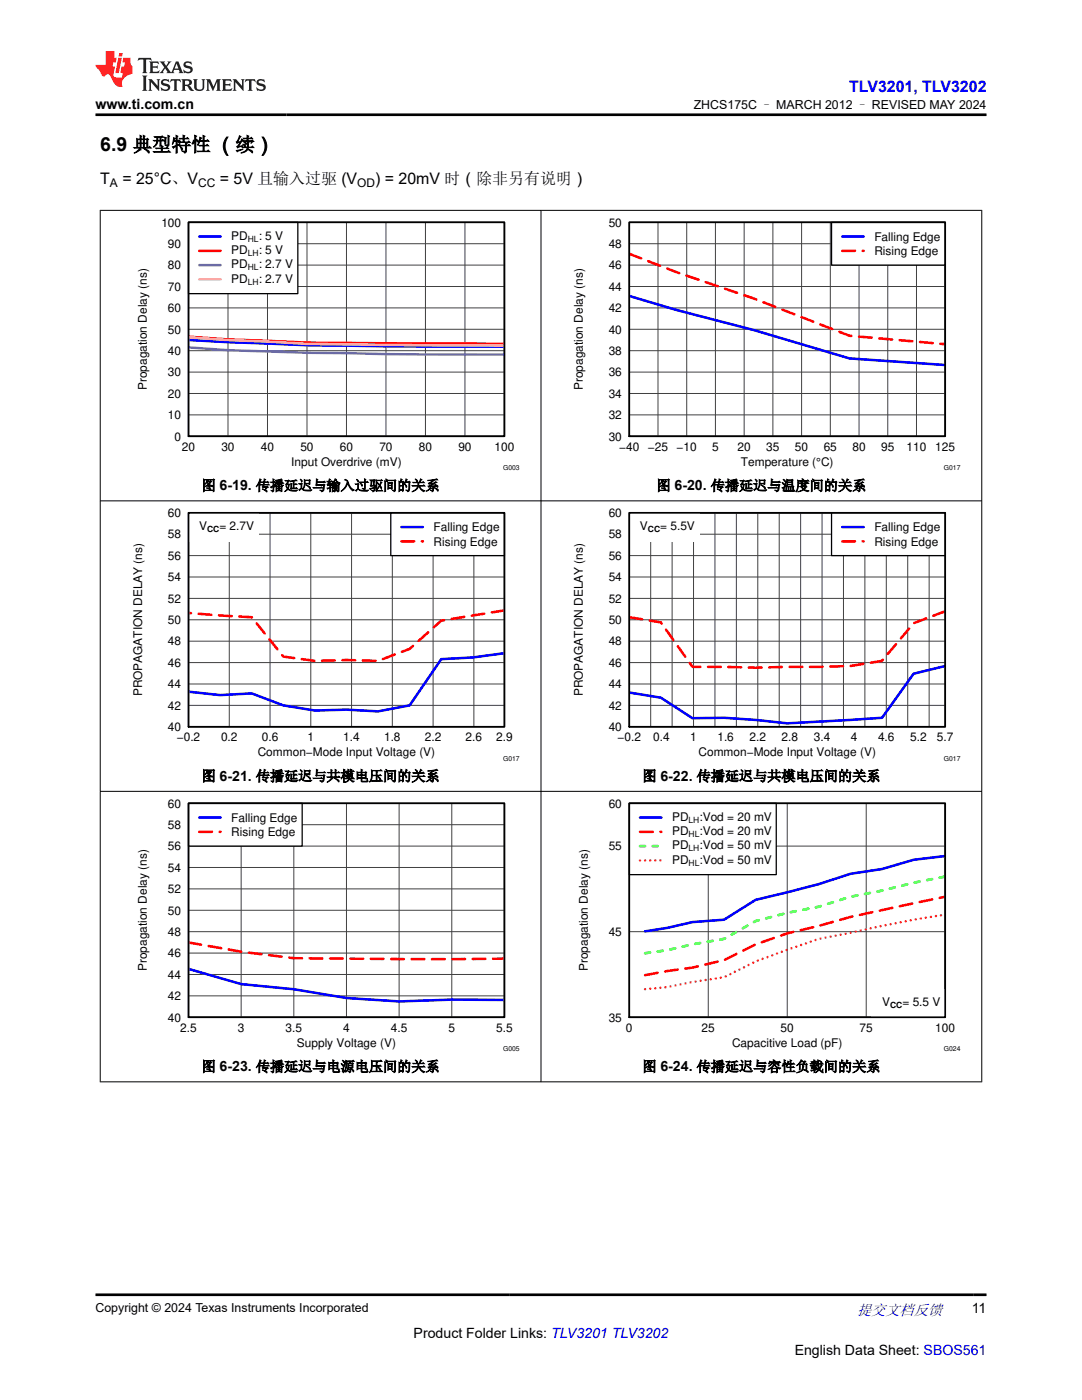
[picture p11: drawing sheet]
<svg xmlns="http://www.w3.org/2000/svg" width="216mm" height="279mm" viewBox="0 0 216 279" stroke-linecap="round" stroke-linejoin="round" font-family="sans-serif">
<path d="M37.6 44.4h63.1v42.7h-63.1z" fill="none" stroke="#000" stroke-width=".25"/>
<g fill="none" stroke="#414141" stroke-width=".2">
<path d="M37.6 44.4h63.1v42.7h-63.1zM37.6 57.2h63.1M37.6 52.9h63.1M37.6 48.6h63.1M45.5 44.4v42.7M53.4 44.4v42.7M61.3 44.4v42.7M69.1 44.4v42.7M77 44.4v42.7M84.9 44.4v42.7M92.8 44.4v42.7M37.6 78.5h63.1"/>
<path d="M37.6 74.3h63.1M37.6 70h63.1M37.6 65.7h63.1M37.6 61.4h63.1M37.6 82.8h63.1"/>
</g>
<path d="M37.6 67.9l7.9 .4a1214.2 1214.2 0 0 0 55.2 .9" fill="none" stroke="#00f" stroke-width=".51"/>
<path d="M37.6 67.2a552.2 552.2 0 0 0 47.3 1.3l15.8 .1" fill="none" stroke="#f00" stroke-width=".51"/>
<path d="M37.6 69.3a520.7 520.7 0 0 0 31.5 1.2l7.9 .2 23.7 .1" fill="none" stroke="#7a66ee" stroke-width=".51"/>
<path d="M37.6 67.3l7.9 .6 15.8 .7 39.4 .4" fill="none" stroke="#ffadb8" stroke-width=".51"/>
<path d="M37.6 44.4h21.8v14.2h-21.8z" fill="#fff"/>
<path d="M37.6 44.4h21.8v14.2h-21.8zM125.6 44.4h63v42.7h-63z" fill="none" stroke="#000" stroke-width=".25"/>
<path d="M39.8 47.2h4.2M125.6 59.1l9.5 2.8 15.3 4 19.1 5.6 19.1 1.3" fill="none" stroke="#00f" stroke-width=".51"/>
<path d="M39.8 50.1h4.2" fill="none" stroke="#f00" stroke-width=".51"/>
<path d="M39.8 52.9h4.2" fill="none" stroke="#7a66ee" stroke-width=".51"/>
<path d="M39.8 55.8h4.2" fill="none" stroke="#ffadb8" stroke-width=".51"/>
<path d="M37.6 44.4h63.1v42.7h-63.1z" fill="none" stroke="#000" stroke-width=".34"/>
<g fill="none" stroke="#414141" stroke-width=".2">
<path d="M125.6 44.4h63v42.7h-63zM125.6 57.2h63M125.6 52.9h63M125.6 48.6h63M131.3 44.4v42.7M137 44.4v42.7M142.8 44.4v42.7M148.5 44.4v42.7M154.2 44.4v42.7M159.9 44.4v42.7M165.7 44.4v42.7M171.4 44.4v42.7"/>
<path d="M177.1 44.4v42.7M182.9 44.4v42.7M125.6 78.5h63M125.6 74.3h63M125.6 70h63M125.6 65.7h63M125.6 61.4h63M125.6 82.8h63"/>
</g>
<path d="M125.6 50.6l9.5 3.8 15.3 5.2 19.1 7.4 19.1 1.7" fill="none" stroke="#f00" stroke-width=".51" stroke-dasharray="2.5 1.5"/>
<path d="M165.9 44.4h22.7v8.5h-22.7z" fill="#fff"/>
<path d="M165.9 44.4h22.7v8.5h-22.7zM37.6 102.3h63.1v42.7h-63.1z" fill="none" stroke="#000" stroke-width=".25"/>
<path d="M168.1 47.2h4.2M100.7 130.4l-6.3 .8-6.4 .3-6.3 9.3-6.3 1.2-6.3-.4-6.3 .2-6.3-1-6.3-2.4-6.3 .3-6.3-.7" fill="none" stroke="#00f" stroke-width=".51"/>
<path d="M168.1 50.1h4.2M100.7 121.8l-12.7 2.1-6.3 5.6-6.3 2.4-6.3-.2-6.3 .2-6.3-.9-6.3-7.8-12.6-.9" fill="none" stroke="#f00" stroke-width=".51" stroke-dasharray="2.5 1.5"/>
<path d="M125.6 44.4h63v42.7h-63z" fill="none" stroke="#000" stroke-width=".34"/>
<g fill="none" stroke="#414141" stroke-width=".2">
<path d="M37.6 119.4h63.1M37.6 115.2h63.1M37.6 110.9h63.1M37.6 106.6h63.1M45.7 102.3v42.7M53.9 102.3v42.7M62 102.3v42.7M70.2 102.3v42.7M78.3 102.3v42.7M86.4 102.3v42.7M94.6 102.3v42.7M100.7 102.3h-63.1v42.7h63.1"/>
<path d="M37.6 136.5h63.1M37.6 132.2h63.1M37.6 128h63.1M37.6 123.7h63.1M37.6 140.8h63.1"/>
</g>
<path d="M78 102.3h22.7v8.6h-22.7z" fill="#fff"/>
<path d="M78 102.3h22.7v8.6h-22.7z" fill="none" stroke="#000" stroke-width=".25"/>
<path d="M80.1 105.2h4.3" fill="none" stroke="#00f" stroke-width=".51"/>
<path d="M80.1 108h4.3" fill="none" stroke="#f00" stroke-width=".51" stroke-dasharray="2.5 1.5"/>
<path d="M37.6 102.3h14.2v5.7h-14.2z" fill="#fff"/>
<path d="M37.6 102.3h63.1v42.7h-63.1z" fill="none" stroke="#000" stroke-width=".34"/>
<path d="M125.6 102.3h63v42.7h-63z" fill="none" stroke="#000" stroke-width=".25"/>
<g fill="none" stroke="#414141" stroke-width=".2">
<path d="M125.6 119.4h63M125.6 115.2h63M125.6 110.9h63M125.6 106.6h63M129.8 102.3v42.7M134.1 102.3v42.7M138.4 102.3v42.7M142.7 102.3v42.7M146.9 102.3v42.7M151.2 102.3v42.7M155.5 102.3v42.7M159.8 102.3v42.7"/>
<path d="M164 102.3v42.7M168.3 102.3v42.7M172.6 102.3v42.7M176.9 102.3v42.7M181.1 102.3v42.7M185.4 102.3v42.7M188.6 102.3h-63v42.7h63M125.6 136.5h63M125.6 132.2h63M125.6 128h63M125.6 123.7h63M125.6 140.8h63"/>
</g>
<path d="M188.6 132.9l-6.3 1.6-6.3 8.8-18.9 1.1-6.3-.7-6.3-.4h-6.3l-6.3-4.1-6.3-1" fill="none" stroke="#00f" stroke-width=".51"/>
<path d="M188.6 122l-6.3 2.4-6.3 7.5-6.3 1-6.3 .2-12.6 .2-12.6-.2-6.3-8.9-6.3-1" fill="none" stroke="#f00" stroke-width=".51" stroke-dasharray="2.5 1.5"/>
<path d="M165.9 102.3h22.7v8.6h-22.7z" fill="#fff"/>
<path d="M165.9 102.3h22.7v8.6h-22.7z" fill="none" stroke="#000" stroke-width=".25"/>
<path d="M168.1 105.2h4.2" fill="none" stroke="#00f" stroke-width=".51"/>
<path d="M168.1 108h4.2" fill="none" stroke="#f00" stroke-width=".51" stroke-dasharray="2.5 1.5"/>
<path d="M125.6 102.3h14.1v5.7h-14.1z" fill="#fff"/>
<path d="M125.6 102.3h63v42.7h-63z" fill="none" stroke="#000" stroke-width=".34"/>
<path d="M37.6 160.3h63.1v42.7h-63.1z" fill="none" stroke="#000" stroke-width=".25"/>
<g fill="none" stroke="#414141" stroke-width=".2">
<path d="M37.6 160.3h63.1v42.7h-63.1zM37.6 177.4h63.1M37.6 173.1h63.1M37.6 168.9h63.1M37.6 164.6h63.1M48.1 160.3v42.7M58.6 160.3v42.7M69.1 160.3v42.7M79.6 160.3v42.7M90.1 160.3v42.7M37.6 198.7h63.1M37.6 194.5h63.1"/>
<path d="M37.6 190.2h63.1M37.6 185.9h63.1M37.6 181.7h63.1"/>
</g>
<path d="M37.6 193.4l10.5 3 10.5 1 10.5 1.8 10.5 .7 10.5-.4 10.6 .1" fill="none" stroke="#00f" stroke-width=".51"/>
<path d="M37.6 188.1l10.5 1.8 10.5 1.3 21 .2 21.1-.1" fill="none" stroke="#f00" stroke-width=".51" stroke-dasharray="2.5 1.5"/>
<path d="M37.6 160.3h22.7v8.6h-22.7z" fill="#fff"/>
<path d="M37.6 160.3h22.7v8.6h-22.7zM125.6 160.3h63v42.7h-63z" fill="none" stroke="#000" stroke-width=".25"/>
<path d="M39.8 163.2h4.2M188.7 170.8l-6.4 .8-6.3 1.8-6.3 1-6.3 2-12.6 3.2-6.3 3.9-6.3 .5-5.1 1.2-4.4 .7" fill="none" stroke="#00f" stroke-width=".51"/>
<path d="M39.8 166h4.2M128.7 194.6l4.4-.8 5.1-.7 6.3-1.5 6.3-3.1 6.3-2.2 6.3-1.5 6.3-1.8 19-4" fill="none" stroke="#f00" stroke-width=".51" stroke-dasharray="2.5 1.5"/>
<path d="M37.6 160.3h63.1v42.7h-63.1z" fill="none" stroke="#000" stroke-width=".34"/>
<path d="M125.6 160.3v42.7h63v-42.7M125.6 168.9h63M141.3 160.3v42.7M157.1 160.3v42.7M172.8 160.3v42.7M125.6 185.9h63" fill="none" stroke="#414141" stroke-width=".2"/>
<path d="M128.7 190.2l4.4-.6 5.1-1.1 6.3-1.1 6.3-3.6 6.3-1.6 6.3-1.2 6.3-2 6.3-1.3 6.3-1.5 6.4-1.3" fill="none" stroke="#01ff00" stroke-width=".51" stroke-dasharray="1 1.5"/>
<path d="M128.7 197.4l4.4-.4 5.1-1 6.3-1 6.3-3.1 6.3-2.3 6.3-2.2 6.3-1.3a233.3 233.3 0 0 1 19-3.6" fill="none" stroke="#ee7500" stroke-width=".51" stroke-dasharray="0 1"/>
<path d="M125.6 160.3h29.3v14.3h-29.3z" fill="#fff"/>
<path d="M125.6 160.3h29.3v14.3h-29.3z" fill="none" stroke="#000" stroke-width=".25"/>
<path d="M127.7 163.2h4.3" fill="none" stroke="#00f" stroke-width=".51"/>
<path d="M127.7 166h4.3" fill="none" stroke="#f00" stroke-width=".51" stroke-dasharray="2.5 1.5"/>
<path d="M127.7 168.9h4.3" fill="none" stroke="#01ff00" stroke-width=".51" stroke-dasharray="1 1.5"/>
<path d="M127.7 171.7h4.3" fill="none" stroke="#ee7500" stroke-width=".51" stroke-dasharray="0 1"/>
<path d="M173.9 197.3h14.7v5.7h-14.7z" fill="#fff"/>
<path d="M125.6 160.3h63v42.7h-63z" fill="none" stroke="#000" stroke-width=".34"/>
<path d="M19.9 42h176.1M20 41.9v174.1M107.9 41.9v174.1M195.9 41.9v174.1M19.9 100h176.1M19.9 157.9h176.1M19.9 215.9h176.1" fill="none" stroke="#000" stroke-width=".2"/>
<path d="M27.7 11.6l-.2 .5 .5-.2h.6v.1v2.2l-.2 .4h1l-.2-.4v-2.2v-.1h.5l.5 .2-.1-.5zM29.8 12.3l.2 .4v1.5l-.2 .4h1.9l.1-.6a1.08 1.08 0 0 1-1.3 .2v-.7h.6l.4 .2v-.7l-.4 .2h-.6v-.5l.2-.2a1 1 0 0 1 1 .3l-.1-.5zM31.8 12.3l1 1.1-1 1.2h.9l-.2-.2 .4-.8 .5 .8-.2 .2h1.6l-.2-.2 .1-.5h1l.1 .5-.1 .2h.9l-.2-.3-.8-2h-.5l-1 2.2-.8-1.1 .9-1.1h-.8l.2 .2-.5 .6-.3-.6 .1-.2zM35.2 12.7l.4 1h-.8zM36.8 12.4a.65 .65 0 0 0-.2 .7 .65 .65 0 0 0 .6 .5l.7 .1 .1 .3a.79 .79 0 0 1-.7 .4 .79 .79 0 0 1-.7-.5l.1 .7 .2-.1a.93 .93 0 0 0 1.1 .1 .93 .93 0 0 0 .4-1 1.46 1.46 0 0 0-1.2-.6l-.1-.3a1.09 1.09 0 0 1 1.2 .2l-.2-.6-.1 .1-.6-.2zM28.4 15.1l.2 .4v2.2l-.2 .4h1l-.2-.4v-2.2l.2-.4zM29.6 15.8l.2 .4v1.5l-.2 .4h.8l-.3-.4v-1.3l1.7 1.8v-2l.2-.4h-.8l.2 .2 .1 1.1-1.2-1.3zM32.3 15.9a.65 .65 0 0 0-.2 .8 .65 .65 0 0 0 .7 .4l.6 .2 .1 .2a.79 .79 0 0 1-.7 .4 .79 .79 0 0 1-.7-.5l.1 .7 .2-.1a.93 .93 0 0 0 1.1 .1 .93 .93 0 0 0 .4-.9 1.46 1.46 0 0 0-1.2-.6l-.1-.4a1.09 1.09 0 0 1 1.2 .2l-.2-.6-.1 .1-.6-.1zM34.1 15.8l-.1 .6a.63 .63 0 0 1 .7-.3l.1 1.6-.3 .4h1l-.2-.4v-1.6a.66 .66 0 0 1 .8 .3l-.1-.6zM36.2 15.8l.2 .4v1.5l-.2 .4h.9l-.2-.2v-.7h.5l.1 .2a.79 .79 0 0 0 1.2 .6l-1-.9a.61 .61 0 0 0 .6-.6 .61 .61 0 0 0-.5-.7zM36.9 16.1h.2a.47 .47 0 0 1 .5 .1 .47 .47 0 0 1 .1 .5l-.2 .1-.6 .1zM38.5 15.8l.2 .2a2.27 2.27 0 0 0 .4 2 1.04 1.04 0 0 0 1.7-.7v-1.3l.2-.2h-.8l.2 .4v1.1a.6 .6 0 0 1-.6 .6 .6 .6 0 0 1-.6-.6v-1.1l.3-.4zM41.1 15.8l.2 .4v1.5l-.2 .4h.7l-.2-.4v-1.4l.9 1.9 .8-1.9v1.4l-.2 .4h1l-.3-.4v-1.5l.3-.4h-.8l-.7 1.5-.7-1.5zM44.3 15.8l.2 .4v1.5l-.2 .4h1.9l.1-.6a1.09 1.09 0 0 1-1.3 .2v-.7h.6l.4 .2v-.6l-.4 .2h-.6v-.6l.2-.1a1.01 1.01 0 0 1 1 .3l-.1-.6zM46.4 15.8l.3 .4v1.5l-.3 .4h.8l-.2-.4v-1.3l1.6 1.8v-2l.2-.4h-.7l.2 .2v1.1l-1.2-1.3zM49 15.8l-.1 .6a.63 .63 0 0 1 .8-.3v1.6l-.3 .4h1l-.2-.4v-1.6a.66 .66 0 0 1 .8 .3l-.1-.6zM51.4 15.9a.65 .65 0 0 0-.2 .8 .65 .65 0 0 0 .6 .4l.6 .2 .2 .2a.79 .79 0 0 1-.8 .4 .79 .79 0 0 1-.6-.5l.1 .7 .2-.1a.93 .93 0 0 0 1 .1 .93 .93 0 0 0 .5-.9 1.46 1.46 0 0 0-1.3-.6l-.1-.4a1.09 1.09 0 0 1 1.3 .2l-.2-.6-.2 .1-.5-.1z" fill="#231f20"/>
<path d="M21.1 10.2v2.8h-2.1l.1 .3 .9 1a.95 .95 0 0 0 .9 .9 .59 .59 0 0 1 .6-.4 .59 .59 0 0 1 .5 .4l.4 .7a1.59 1.59 0 0 0 2.1 1.4 1.61 1.61 0 0 1 1-2.3l1-.3-.1-1.5a1.59 1.59 0 0 1-.4-1.7h-1.4l-.2 .9h.5l-.1 .9h-.5l-.2 1v.2l.4 .1-.2 .9h-.6a.73 .73 0 0 1-1.1-.7l.3-1.5h-.5l.2-.9h.5l.2-.9h-.5v-1.3zM23.6 11.5l-.6 3.1h.7l.6-3.1zM23.8 10.6l-.1 .6h.7l.1-.6z" fill="#ed1c24"/>
<path d="M19 22.9h177.8M19 258.4h177.8" fill="none" stroke="#000" stroke-width=".53"/>
<text font-size="3.9" x="20" y="30.2">6.9 典型特性 （续）</text>
<text font-size="3.2" fill="#00f" x="169.4" y="18.3">TLV3201, TLV3202</text>
<g font-size="3.2">
<text x="20" y="36.7">T</text>
<text x="24.4" y="36.7">= 25°C、V</text>
<text x="43.9" y="36.7">= 5V 且输入过驱 (V</text>
<text x="74.9" y="36.7">) = 20mV 时（除非另有说明）</text>
</g>
<text font-size="3" fill="#00f" x="171" y="262.4">提交文档反馈</text>
<g font-size="2.8">
<text x="19" y="21.7">www.ti.com.cn</text>
<text x="40.2" y="97.9">图 6-19. 传播延迟与输入过驱间的关系</text>
<text x="131" y="97.9">图 6-20. 传播延迟与温度间的关系</text>
<text x="40.2" y="155.8">图 6-21. 传播延迟与共模电压间的关系</text>
<text x="128.2" y="155.8">图 6-22. 传播延迟与共模电压间的关系</text>
<text x="40.2" y="213.8">图 6-23. 传播延迟与电源电压间的关系</text>
<text x="128.2" y="213.8">图 6-24. 传播延迟与容性负载间的关系</text>
<text x="193.9" y="262.1">11</text>
<text x="82.5" y="266.9">Product Folder Links: TLV3201 TLV3202</text>
<text x="158.6" y="270.3">English Data Sheet: SBOS561</text>
</g>
<g font-size="2.5">
<text x="138.4" y="21.8">ZHCS175C – MARCH 2012 – REVISED MAY 2024</text>
<text x="19" y="261.8">Copyright © 2024 Texas Instruments Incorporated</text>
</g>
<g font-size="2.4">
<text x="21.9" y="37.3">A</text>
<text x="39.5" y="37.3">CC</text>
<text x="71.3" y="37.3">OD</text>
<text x="32.2" y="45.2">100</text>
<text x="46.2" y="47.8">PD</text>
<text x="51.6" y="47.8">: 5 V</text>
<text x="121.5" y="45.2">50</text>
<text x="33.5" y="53.8">80</text>
<text x="33.5" y="49.5">90</text>
<text x="46.2" y="53.5">PD</text>
<text x="46.2" y="50.7">PD</text>
<text x="51.6" y="53.5">: 2.7 V</text>
<text x="51.6" y="50.7">: 5 V</text>
<text x="121.5" y="53.8">46</text>
<text x="121.5" y="49.5">48</text>
<text x="174.5" y="48.1">Falling Edge</text>
<text x="174.5" y="50.9">Rising Edge</text>
<text x="33.5" y="58">70</text>
<text x="46.2" y="56.4">PD</text>
<text x="51.6" y="56.4">: 2.7 V</text>
<text x="121.5" y="58">44</text>
<text x="33.5" y="62.3">60</text>
<text x="121.5" y="62.3">42</text>
<text x="33.5" y="70.8">40</text>
<text x="33.5" y="66.6">50</text>
<text x="121.5" y="70.8">38</text>
<text x="121.5" y="66.6">40</text>
<text x="29.3" y="77.8" transform="rotate(-90 29.3 77.8)">Propagation Delay (ns)</text>
<text x="33.5" y="75.1">30</text>
<text x="116.3" y="77.8" transform="rotate(-90 116.3 77.8)">Propagation Delay (ns)</text>
<text x="121.5" y="75.1">36</text>
<text x="33.5" y="83.7">10</text>
<text x="33.5" y="79.4">20</text>
<text x="121.5" y="83.7">32</text>
<text x="121.5" y="79.4">34</text>
<text x="34.8" y="87.9">0</text>
<text x="36.3" y="90">20</text>
<text x="44.2" y="90">30</text>
<text x="52.1" y="90">40</text>
<text x="59.9" y="90">50</text>
<text x="67.8" y="90">60</text>
<text x="75.7" y="90">70</text>
<text x="83.6" y="90">80</text>
<text x="91.5" y="90">90</text>
<text x="98.7" y="90">100</text>
<text x="121.5" y="87.9">30</text>
<text x="123.6" y="90">−40</text>
<text x="129.3" y="90">−25</text>
<text x="135" y="90">−10</text>
<text x="142.1" y="90">5</text>
<text x="147.2" y="90">20</text>
<text x="152.9" y="90">35</text>
<text x="158.6" y="90">50</text>
<text x="164.4" y="90">65</text>
<text x="170.1" y="90">80</text>
<text x="175.8" y="90">95</text>
<text x="180.9" y="90">110</text>
<text x="186.6" y="90">125</text>
<text x="58.1" y="92.9">Input Overdrive (mV)</text>
<text x="147.8" y="92.9">Temperature (°C)</text>
<text x="33.5" y="107.5">58</text>
<text x="33.5" y="103.2">60</text>
<text x="39.8" y="105.8">V</text>
<text x="43.8" y="105.8">= 2.7V</text>
<text x="86.5" y="106">Falling Edge</text>
<text x="121.5" y="107.5">58</text>
<text x="121.5" y="103.2">60</text>
<text x="127.7" y="105.8">V</text>
<text x="131.7" y="105.8">= 5.5V</text>
<text x="174.5" y="106">Falling Edge</text>
<text x="33.5" y="111.7">56</text>
<text x="86.5" y="108.9">Rising Edge</text>
<text x="121.5" y="111.7">56</text>
<text x="174.5" y="108.9">Rising Edge</text>
<text x="33.5" y="116">54</text>
<text x="121.5" y="116">54</text>
<text x="33.5" y="124.5">50</text>
<text x="33.5" y="120.3">52</text>
<text x="121.5" y="124.5">50</text>
<text x="121.5" y="120.3">52</text>
<text x="33.5" y="128.8">48</text>
<text x="121.5" y="128.8">48</text>
<text x="33.5" y="137.4">44</text>
<text x="33.5" y="133.1">46</text>
<text x="121.5" y="137.4">44</text>
<text x="121.5" y="133.1">46</text>
<text x="28.3" y="139" transform="rotate(-90 28.3 139)">PROPAGATION DELAY (ns)</text>
<text x="33.5" y="141.6">42</text>
<text x="116.3" y="139" transform="rotate(-90 116.3 139)">PROPAGATION DELAY (ns)</text>
<text x="121.5" y="141.6">42</text>
<text x="33.5" y="145.9">40</text>
<text x="35.3" y="148">−0.2</text>
<text x="44.1" y="148">0.2</text>
<text x="52.2" y="148">0.6</text>
<text x="61.4" y="148">1</text>
<text x="68.5" y="148">1.4</text>
<text x="76.6" y="148">1.8</text>
<text x="84.8" y="148">2.2</text>
<text x="92.9" y="148">2.6</text>
<text x="99" y="148">2.9</text>
<text x="121.5" y="145.9">40</text>
<text x="123.2" y="148">−0.2</text>
<text x="130.3" y="148">0.4</text>
<text x="137.7" y="148">1</text>
<text x="143.1" y="148">1.6</text>
<text x="149.6" y="148">2.2</text>
<text x="156" y="148">2.8</text>
<text x="162.4" y="148">3.4</text>
<text x="169.8" y="148">4</text>
<text x="175.2" y="148">4.6</text>
<text x="181.6" y="148">5.2</text>
<text x="187" y="148">5.7</text>
<text x="51.4" y="150.9">Common−Mode Input Voltage (V)</text>
<text x="139.4" y="150.9">Common−Mode Input Voltage (V)</text>
<text x="33.5" y="161.2">60</text>
<text x="121.5" y="161.2">60</text>
<text x="33.5" y="165.4">58</text>
<text x="46.2" y="164">Falling Edge</text>
<text x="46.2" y="166.9">Rising Edge</text>
<text x="134.1" y="166.6">PD</text>
<text x="134.1" y="163.8">PD</text>
<text x="139.6" y="166.6">:Vod = 20 mV</text>
<text x="139.6" y="163.8">:Vod = 20 mV</text>
<text x="33.5" y="174">54</text>
<text x="33.5" y="169.7">56</text>
<text x="121.5" y="169.7">55</text>
<text x="134.1" y="172.3">PD</text>
<text x="134.1" y="169.5">PD</text>
<text x="139.6" y="172.3">:Vod = 50 mV</text>
<text x="139.6" y="169.5">:Vod = 50 mV</text>
<text x="33.5" y="178.2">52</text>
<text x="33.5" y="182.5">50</text>
<text x="33.5" y="191.1">46</text>
<text x="33.5" y="186.8">48</text>
<text x="121.5" y="186.8">45</text>
<text x="29.3" y="193.8" transform="rotate(-90 29.3 193.8)">Propagation Delay (ns)</text>
<text x="33.5" y="195.3">44</text>
<text x="117.3" y="193.8" transform="rotate(-90 117.3 193.8)">Propagation Delay (ns)</text>
<text x="33.5" y="203.9">40</text>
<text x="33.5" y="199.6">42</text>
<text x="121.5" y="203.9">35</text>
<text x="176" y="200.8">V</text>
<text x="180.1" y="200.8">= 5.5 V</text>
<text x="36" y="205.9">2.5</text>
<text x="47.5" y="205.9">3</text>
<text x="57" y="205.9">3.5</text>
<text x="59.2" y="208.9">Supply Voltage (V)</text>
<text x="68.5" y="205.9">4</text>
<text x="78" y="205.9">4.5</text>
<text x="89.5" y="205.9">5</text>
<text x="99" y="205.9">5.5</text>
<text x="124.9" y="205.9">0</text>
<text x="140" y="205.9">25</text>
<text x="146.1" y="208.9">Capacitive Load (pF)</text>
<text x="155.8" y="205.9">50</text>
<text x="171.5" y="205.9">75</text>
<text x="186.6" y="205.9">100</text>
</g>
<g font-size="1.7">
<text x="49.5" y="54">HL</text>
<text x="49.5" y="51.1">LH</text>
<text x="49.5" y="48.3">HL</text>
<text x="49.5" y="56.8">LH</text>
<text x="41.3" y="106.2">CC</text>
<text x="129.3" y="106.2">CC</text>
<text x="137.4" y="167.1">HL</text>
<text x="137.4" y="164.2">LH</text>
<text x="137.4" y="172.8">HL</text>
<text x="137.4" y="169.9">LH</text>
<text x="177.6" y="201.2">CC</text>
</g>
<g font-size="1.4">
<text x="100.4" y="93.8">G003</text>
<text x="188.3" y="93.8">G017</text>
<text x="100.4" y="151.8">G017</text>
<text x="188.3" y="151.8">G017</text>
<text x="100.4" y="209.8">G005</text>
<text x="188.3" y="209.8">G024</text>
</g>
</svg>
